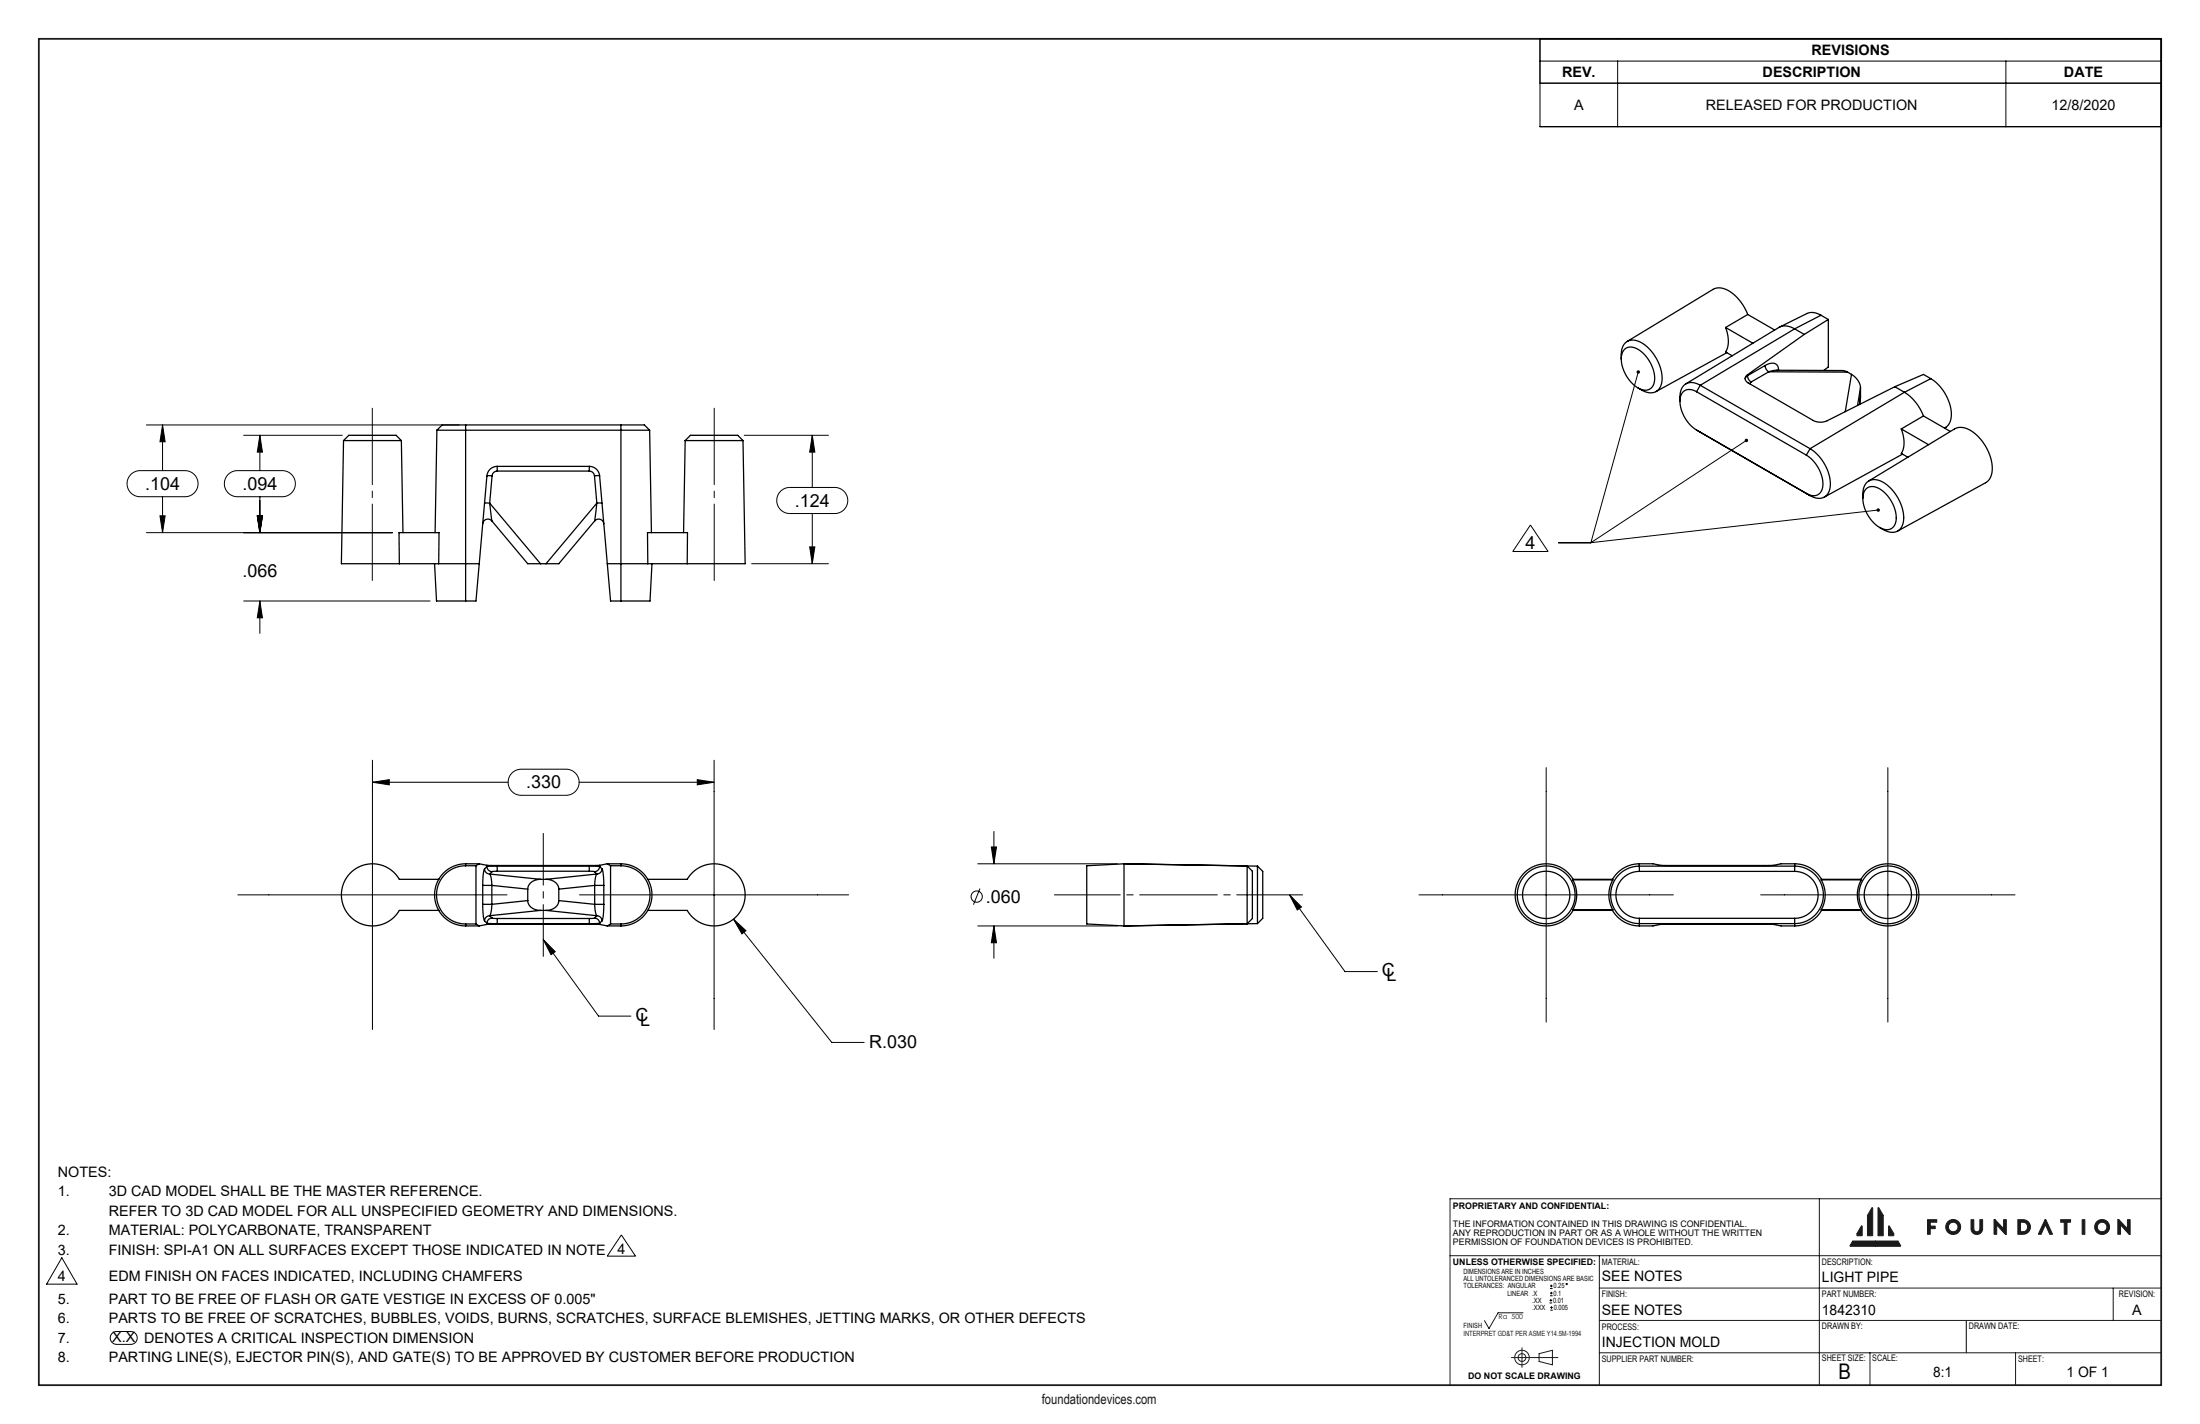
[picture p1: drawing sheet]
<svg xmlns="http://www.w3.org/2000/svg" width="432mm" height="279mm" viewBox="0 0 432 279" stroke-linecap="round" stroke-linejoin="round" font-family="sans-serif">
<g fill="none" stroke="#000" stroke-width=".2">
<path d="M100.4 151.7a2.56 2.56 0 0 1 1.9-.8h8.8a2.56 2.56 0 0 1 2.6 2.6 2.56 2.56 0 0 1-2.6 2.5h-8.8a2.56 2.56 0 0 1-2.4-1.5 2.56 2.56 0 0 1 .5-2.8zM304.1 255.7h.5M304.1 255.1h.5M304.2 252.8h.5M304.2 252.3h.5M304.2 254.2h.5M304.2 253.7h.5M304.3 257.1h.5M304.3 256.6h.5M304.4 254.9v.5M304.5 252.1v.5M304.5 253.5v.5"/>
<path d="M304.5 256.3v.5M385.9 259.1v6.3"/>
<circle cx="307.5" cy="251.9" r=".13"/>
</g>
<g fill="none" stroke="#191924" stroke-width=".2">
<path d="M357.1 235.2v36.6M367.4 237l.2 .1v5.3l-1 .1-.1-4zM368.6 237h.2l.8 1.5-.1 4-.9-.1zM378.3 239.3l1.8 .1v.4h-1.3v.8h1v.4l-1 .1v1.1l-.5-.1zM386.9 239.3l.5 .1v1.7a.59 .59 0 0 0 .6 .6 .59 .59 0 0 0 .6-.6v-1.7l.5-.1v1.8a1.14 1.14 0 0 1-1.1 1.1 1.14 1.14 0 0 1-1.1-1.1zM396.1 239.3h1a1.43 1.43 0 0 1 1.4 1.4 1.43 1.43 0 0 1-1.4 1.5l-1-.1zM396.6 239.8a1.01 1.01 0 0 1 1.4 .9 1.01 1.01 0 0 1-1.4 1zM401.4 239.3h.2l1.2 2.9-.5-.1-.8-1.8-.9 1.8h-.5zM404.5 239.3h1.9v.5h-.7v2.4l-.5-.1v-2.3h-.7zM408.7 239.3l.5 .1-.1 2.8-.4-.1zM424.1 235.2h-139.5v36.6M284.6 246.4h139.6"/>
<path d="M298.9 257.6h-4.9l-1.7 3.1-.9-1.6M313.9 252.7h110.3M313.9 246.4v25.4M313.9 259.1h110.2M363.6 243.5h8.9l.6 .9-9.9 .1zM365.3 240.6h.2v1.8h-1v-.4zM370.7 240.6h.1l.9 1.4-.1 .5-.9-.1zM391.9 240.3v1.8l-.5 .1v-2.9h.2l1.7 1.8M391.9 240.3h.1M391.9 240.3l1.7 1.9h.2l-.1-2.9-.4 .1v1.7M393.3 241.1h.1M414.8 252.7v6.4"/>
<path d="M416.2 240.3v1.8l-.5 .1v-2.9h.2l1.7 1.8M416.2 240.3h.1M416.2 240.3l1.7 1.9h.2l-.1-2.9-.4 .1v1.7M417.6 241.1h.1M296.6 266.4h9.2M298.7 264.4v3.9M302.1 265.6l2.6-.7v2.9l-2.6-.7zM313.9 265.4h110.3M367 265.4v6.4M395.6 265.4v6.4"/>
<circle cx="383.4" cy="240.7" r=".94"/>
<circle cx="383.4" cy="240.7" r="1.47"/>
<circle cx="412.6" cy="240.7" r=".94"/>
<circle cx="412.6" cy="240.7" r="1.47"/>
<circle cx="298.7" cy="266.4" r="1.43"/>
<circle cx="298.7" cy="266.4" r=".76"/>
</g>
<path d="M7.6 7.6h416.6v264.2h-416.6z" fill="none" stroke="#191924" stroke-width=".35"/>
<path d="M367.4 237l-.9 1.5 .1 4 1-.1v-5.3zM365.3 240.6l-.8 1.4v.5l1-.1v-1.8zM368.6 237v5.4l1 .1v-4l-.8-1.5zM370.7 240.6v1.8l.9 .1 .1-.5-.9-1.4zM363.6 243.5l-.5 .9 .1 .1 9.9-.1-.6-.9zM378.3 239.3v2.8l.5 .1v-1.1l1-.1v-.4h-1v-.8h1.3v-.4zM381.9 240.7a1.47 1.47 0 0 0 2.9 0 1.47 1.47 0 0 0-2.9 0zM382.4 240.7a.95 .95 0 0 1 1.9 0 .95 .95 0 0 1-1.9 0zM386.9 239.3v2.1a1.14 1.14 0 0 0 1.2 .8 1.14 1.14 0 0 0 1-1.1v-1.8l-.5 .1v1.8l-.2 .4-.4 .1-.4-.1-.2-.4v-1.8zM396.1 239.3v2.8l1 .1a1.43 1.43 0 0 0 1.4-1.5 1.43 1.43 0 0 0-1.4-1.4zM396.6 239.8l.8 .1 .5 .4v.7l-.4 .6-.9 .1zM391.4 239.3v2.8h.5v-1.8l1.7 1.9h.2v-2.9l-.5 .1v1.7l-1.7-1.8zM401.4 239.3l-1.3 2.8h.5l.9-1.8 .8 1.8 .5 .1-1.2-2.9zM408.7 239.3v2.8l.4 .1 .1-2.8zM411.1 240.7a1.5 1.5 0 0 0 3 0 1.5 1.5 0 0 0-3 0zM411.6 240.7a.95 .95 0 0 1 1.9 0 .95 .95 0 0 1-1.9 0zM415.7 239.3v2.8h.5v-1.8l1.7 1.9h.2v-2.9l-.5 .1v1.7l-1.7-1.8zM404.5 239.3v.5h.7v2.3l.4 .1 .1-2.4h.7v-.4z" fill-rule="evenodd" fill="#191924"/>
<g fill="none" stroke="#000" stroke-width=".2">
<path d="M302.3 16.3h121.9M302.3 12h121.9M302.3 7.6h121.9v17.3h-121.9zM317.5 12v12.9M393.7 12v12.9M321.5 73l-9.3 33.5M25.6 93.1a2.56 2.56 0 0 1 1.9-.8h8.8a2.56 2.56 0 0 1 2.6 2.6 2.56 2.56 0 0 1-2.6 2.6h-8.8a2.56 2.56 0 0 1-2.4-1.6 2.56 2.56 0 0 1 .5-2.8zM28.7 83.4h61.4M31.9 83.4l.5 3.3h-1zM31.9 83.4v8.9M31.9 97.5v7M44.7 93.1a2.56 2.56 0 0 1 1.9-.8h8.8a2.56 2.56 0 0 1 2.6 2.6 2.56 2.56 0 0 1-2.6 2.6h-8.8a2.56 2.56 0 0 1-2.4-1.6 2.56 2.56 0 0 1 .5-2.8z"/>
<path d="M47.8 85.4h19.4M51 85.4l.5 3.3h-1zM51 85.4v6.9M51 97.5v7M146.1 85.4h16.5M153.2 96.4a2.56 2.56 0 0 1 1.8-.8h8.8a2.56 2.56 0 0 1 2.6 2.6 2.56 2.56 0 0 1-2.6 2.6h-8.8a2.56 2.56 0 0 1-2.3-1.6 2.56 2.56 0 0 1 .5-2.8zM159.4 85.4l.5 3.3h-1zM159.4 85.4v10.2M342.8 86.4l-30.6 20.1M28.7 104.5h48.3M31.4 101.2h1l-.5 3.3zM47.8 117.9h36.6"/>
<path d="M50.5 101.2h1l-.5 3.3zM51 117.9l.5 3.3h-1zM51 117.9v6.4M147.5 110.6h15.1M158.9 107.3h1l-.5 3.3zM159.4 100.8v9.8M300.4 103l3.5 5.2h-7zM305.9 106.5h6.3M368.6 100.1l-56.4 6.4M73.1 153.5l3.3-.5v1zM73.1 153.5h26.6M73.1 149.2v52.8"/>
<path d="M113.7 153.5h26.5M136.9 153l3.3 .5-3.3 .5zM140.2 149.2v52.8M303.5 150.6v49.9M370.5 150.6v49.9M46.7 175.6h52.8M113.7 175.6h52.9M191.9 169.5h27.4M192.3 174.3l-1.2 3.2M194.6 166.2h1l-.5 3.3zM195.1 163.1v6.4M253.1 175.6l10.9 15h6.3"/>
<path d="M253.1 175.6l2.3 2.4-.8 .6zM278.5 175.6h49.9M345.6 175.6h49.9M106.6 184.3l2.4 2.4-.8 .6zM106.6 184.3l10.9 15.1h6.3M144 180.3l2.4 2.3-.8 .6zM144 180.3l19.3 24.2h6.3M191.9 181.7h27.4M195.1 181.7l.5 3.3h-1zM195.1 181.7v6.3M12.1 246.8l3 5.2h-6zM122 242.3l2.7 4.2h-5.5z"/>
<path d="M22 261.6l.7-.3h3a1.26 1.26 0 0 1 1.2 1.2 1.26 1.26 0 0 1-1.2 1.3h-2.8a1.26 1.26 0 0 1-1.2-.8 1.26 1.26 0 0 1 .3-1.4z"/>
<circle cx="191.7" cy="175.9" r="1.1"/>
</g>
<path d="M106.6 187.6v-24.1" fill="none" stroke="#000" stroke-width=".2" stroke-dasharray="15.2 1.3 1.3 1.3" stroke-dashoffset="5.1"/>
<path d="M207 175.6h48.7" fill="none" stroke="#000" stroke-width=".2" stroke-dasharray="15.2 1.3 1.3 1.3" stroke-dashoffset="2.3"/>
<path d="M73.1 113.9v-33.8M140.2 113.9v-33.8" fill="none" stroke="#000" stroke-width=".2" stroke-dasharray="15.2 1.3 1.3 1.3" stroke-dashoffset=".2"/>
<g fill="#000">
<path d="M73.1 153.5l3.3-.5v1zM136.9 153l3.3 .5-3.3 .5zM144 180.3l1.6 2.9 .8-.6zM195.1 181.7l.5 3.3h-1zM194.6 166.2h1l-.5 3.3zM51 117.9l.5 3.3h-1zM50.5 101.2h1l-.5 3.3zM31.4 101.2h1l-.5 3.3zM31.9 83.4l.5 3.3h-1zM50.5 101.2h1l-.5 3.3zM51 85.4l.5 3.3h-1zM158.9 107.3h1l-.5 3.3zM159.4 85.4l.5 3.3h-1z"/>
<path d="M106.6 184.3l2.4 2.4-.8 .6zM253.1 175.6l2.3 2.4-.8 .6zM321.3 72.7a.34 .34 0 0 0 0 .6 .34 .34 0 0 0 .6-.2 .34 .34 0 0 0-.3-.4l-.1 .3 .1-.3zM342.5 86.2a.34 .34 0 0 0 0 .4 .34 .34 0 0 0 .5 .1 .34 .34 0 0 0 .1-.5l-.3 .2 .3-.2-.2-.1zM368.4 99.8a.34 .34 0 0 0 .1 .6 .34 .34 0 0 0 .5-.4l-.4 .1 .4-.1a.34 .34 0 0 0-.3-.2 .34 .34 0 0 0-.3 0z"/>
</g>
<g fill="none" stroke="#000" stroke-width=".25">
<path d="M318.2 70.4a3.7 3.7 0 0 1 .9-3.3 3.1 3.1 0 0 1 3.8 .6 8.4 8.4 0 0 1 3.2 7.6 2.37 2.37 0 0 1-3.9 1.2l-.7-.4M318.9 68.5a2.65 2.65 0 0 1 3.5 .7 6.6 6.6 0 0 1 2.2 6.2 1.94 1.94 0 0 1-3.2 .7 6.8 6.8 0 0 1-3.1-6.7zM333 76.9a1.98 1.98 0 0 0-2.3-.3 1.98 1.98 0 0 0-1 2.1 7.2 7.2 0 0 0 3.3 5.7l22.3 12.8a2.4 2.4 0 0 0 2.7 .4 2.4 2.4 0 0 0 1.3-2.5 8.8 8.8 0 0 0-4-7.1M333 76.9l21.5 12.4M333.7 75.6a2.39 2.39 0 0 0-3.7 .7l-.2 1-.1 1.4M333.7 75.6l-.7 1.3M333.7 75.6l21.6 12.4M338.7 64.3a5.5 5.5 0 0 1 0 4.8l1.3 .7M338.7 64.3l5.3 3M338.9 69.2l-13.9 7.6M343 73.5a.88 .88 0 0 0-.5 .9 .88 .88 0 0 0 .6 .7l12.8 7.4a3.2 3.2 0 0 0 2.7 0l13.3-6.6M343 73.7a1.39 1.39 0 0 0 .7 1.2"/>
<path d="M343 73.7l-.5 .7M343 73.5v.2M343 61.7a8.3 8.3 0 0 0-5-5.2h-1l-.8 .3-16.9 10.2M343 61.7l5.3 3.1M343 61.7l-4.3 2.6M343.7 74.9l-.2 .4M346.5 71.7a1.39 1.39 0 0 0 .7 1.2M346.5 71.7a1.63 1.63 0 0 1 2.4 .2l.2 .7M346.5 71.7l-3.5 2M347.2 72.9l1.4-.3 13.1 .1 .9 .3M347.2 72.9l-3.5 2M347.2 72.9l15.4 .1"/>
<path d="M349.1 72.6h.1M349.1 72.6h-.1M352.2 64.5a2.97 2.97 0 0 0-3-.3l-18.3 11.1M352.2 64.5l1.9 1.1M352.2 64.5l-18.5 11.1M354.1 65.6l-11.1 7.9M357.4 61.9a2.97 2.97 0 0 0-2.7-.4l-5.4 2.7M357.4 61.9l1.4 .8M357.4 61.9l-5.2 2.6M358.8 62.7l-4.7 2.9M358.8 62.7v9.3l-.8 .7M362.6 73l.8 .5"/>
<path d="M363.4 73.5a3.5 3.5 0 0 1 1.8 2.6M363.4 73.5l-1.2 7.3M365.2 77.9l-.2 1.5M365.2 77.9v.2M365.2 76.1v1.8M365.2 76.1l-.6 3.5M371.9 75.9l1.9 1.1M373.8 77a9.4 9.4 0 0 1 3.7 4.6M373.8 77l-18.5 11M379 74.3a8.5 8.5 0 0 1 3.9 8.1l-.4 .9-.8 .7M379 74.3l-5.2 2.7M379 74.3l-1.5-.8-5.6 2.4"/>
<path d="M67.4 86.4l-.4 24.2h11.4M67.4 86.4h11.4M67.4 86.4l1.1-1h9.2l1.1 1M78.8 86.4l.3 18.1M85.7 84.4h41.8M85.7 84.4l-.3 20.1M91.4 83.4h-4.6l-1.1 1M91.4 83.4v34.5M91.4 83.4h30.5M95.1 98.7h1M95.6 93.4h1M95.6 93.4l-2.2 24.5h-2"/>
<path d="M96.1 98.7l.4 3.5M96.1 98.7l10 11.9M96.6 93.4l-.5 5.3M97.6 91.5a2.03 2.03 0 0 0-2 1.9M97.6 92.4a1.02 1.02 0 0 0-1 1M97.6 91.5v.9M97.6 91.5h18.1M97.6 92.4h18.1M115.7 91.5a2.03 2.03 0 0 1 2 1.9M115.7 92.4a1.02 1.02 0 0 1 1 1M115.7 91.5v.9M116.7 93.4h1"/>
<path d="M116.7 93.4l.4 5.3M117.1 98.7h1.1M117.1 98.7l-.4 3.5M117.1 98.7l-9.9 11.9M117.7 93.4l2.1 24.5h2.1M121.9 83.4h4.6l1 1M121.9 83.4v34.5M127.5 84.4l.4 20.1M134.5 86.4h11.3M134.5 86.4l1-1h9.3l1 1M134.5 86.4l-.3 18.1M145.8 86.4l.5 24.2h-11.4"/>
<path d="M354.5 89.3a6.8 6.8 0 0 1 3.2 6.7 1.9 1.9 0 0 1-3.2 .8M355.3 88l-.8 1.3M365.6 97.8a3.7 3.7 0 0 1 1-3.3 3.1 3.1 0 0 1 3.7 .6 8.4 8.4 0 0 1 3.2 7.6 2.37 2.37 0 0 1-3.9 1.2l-.7-.4M366.2 95.9a2.48 2.48 0 0 1 3.4 .5 6.5 6.5 0 0 1 2.3 6.5 1.92 1.92 0 0 1-2.9 .6 6.7 6.7 0 0 1-3.2-6.8zM366.8 94.4l16.8-10.2a3.3 3.3 0 0 1 3.7 .6 9 9 0 0 1 3.6 8.3l-.4 .9-.7 .6-17.4 9.6M373.2 84.2a5.5 5.5 0 0 1 0 4.8l1.3 .7M373.2 84.2l5.3 3.1M373.4 89.1l-15.3 8.4M377.5 81.6l-4.3 2.6M377.5 81.6l5.3 3.1M78.4 110.6l-.1-6.1h7.9l-.1 6.1M78.4 110.6h7.7"/>
<path d="M85.3 110.6l.4 7.3h5.7M86.1 110.6h8M96.5 102.2a1.02 1.02 0 0 0-1-.3 1.02 1.02 0 0 0-.8 .9M96.5 102.2l7.1 8.4h2.5M106.1 110.6h1.1M116.7 102.2a1.02 1.02 0 0 1 1.1-.3 1.02 1.02 0 0 1 .7 .9M116.7 102.2l-7 8.4h-2.5M119.2 110.6h7.9M127.1 110.6v-6.1h7.8v6.1M127.1 110.6h7.8M128 110.6l-.4 7.3h-5.7M86.1 178.6a6.1 6.1 0 0 0 5.3 3.1"/>
<path d="M86.1 172.5a6.1 6.1 0 0 0 0 6.1M86.1 172.5h-7.7a6.1 6.1 0 0 0-9.2-1.6 6.1 6.1 0 0 0 0 9.4 6.1 6.1 0 0 0 9.2-1.7h7.7M91.4 169.9a5.7 5.7 0 0 0-5.7 5.7 5.7 5.7 0 0 0 5.7 5.7M91.4 169.5a6.1 6.1 0 0 0-5.3 3M91.4 169.9h2M91.4 169.5h2.7M91.4 169.5v.4M93.4 169.9v11.4M94.1 169.5l-.7 .4M94.1 169.5l1.5 .3M94.7 177.4l.1 2.1 .3 1.2M94.7 177.4h1.8"/>
<path d="M94.7 173.7h1.8M94.7 173.7v3.7M95.1 170.5l-.3 1.2-.1 2M95.1 170.5a1.02 1.02 0 0 0 1 1M95.6 170a1.02 1.02 0 0 0 1 1M95.6 169.8h2M95.6 169.8v.2M95.6 170l-.5 .5M96.1 171.5l.3 .8 .1 1.4M96.1 179.7a1.02 1.02 0 0 0-1 1M96.1 171.5l10 1M96.1 179.7l.5 .4"/>
<path d="M96.5 177.4l-.1 1.5-.3 .8M96.5 173.7v3.7M96.5 173.7l7.1 .8M96.6 171l-.5 .5M97.6 170.9l-1 .1M97.6 169.9l-2 .1M97.6 169.9v1M97.6 170.9h18.1M97.6 169.8v.1M97.6 169.9h18.1M97.6 169.8h18.1M103.6 176.7a2.22 2.22 0 0 0 2.5 1.9"/>
<path d="M103.6 174.5v2.2M103.6 176.7l-7.1 .7M106.1 172.5a2.28 2.28 0 0 0-2.5 2M106.1 178.6h1.1M106.1 172.5h1.1M106.1 178.6l-10 1.1M107.2 172.5a2.28 2.28 0 0 1 2.5 2M107.2 178.6l9.9 1.1M109.7 176.7a2.22 2.22 0 0 1-2.5 1.9M109.7 176.7l7 .7M109.7 174.5v2.2M115.7 170.9l1 .1"/>
<path d="M115.7 169.9l2 .1M115.7 169.9v1M115.7 169.8v.1M116.7 171l.4 .5M116.7 177.4l.2 1.5 .2 .8M116.7 177.4h1.8M116.7 173.7h1.8M116.7 173.7l-7 .8M116.7 173.7v3.7M117.1 171.5l-.2 .8-.2 1.4M117.1 179.7a1.02 1.02 0 0 1 1.1 1M117.1 171.5l-9.9 1"/>
<path d="M117.1 179.7l-.4 .4M117.7 170a1.02 1.02 0 0 1-1 1M117.7 169.8h-2M117.7 170l.5 .5M117.7 169.8v.2M118.2 170.5l.2 1.2 .1 2M118.2 170.5a1.02 1.02 0 0 1-1.1 1M118.5 177.4l-.1 2.1-.2 1.2M118.5 173.7v3.7M119.2 169.5l.6 .4M119.2 169.5h2.7M119.2 169.5l-1.5 .3"/>
<path d="M119.8 169.9h2.1M119.8 169.9v11.4M121.9 169.9a5.7 5.7 0 0 1 5.7 5.7 5.7 5.7 0 0 1-5.7 5.7M121.9 169.5a6.1 6.1 0 0 1 5.2 3M121.9 169.5v.4M127.1 172.5a6.1 6.1 0 0 1 0 6.1M127.1 178.6a6.1 6.1 0 0 1-5.2 3.1M127.1 172.5h7.8a6.1 6.1 0 0 1 9.2-1.6 6.1 6.1 0 0 1 0 9.4 6.1 6.1 0 0 1-9.2-1.7h-7.8M220.6 169.5v12.2M220.6 169.5l-7.3 .4v11.4l7.3 .4M220.6 169.5l26.2 .4M244.8 169.9l1 1v9.3l-1 1.1z"/>
<path d="M246.8 169.9v11.3M246.8 169.9l1 1.1v9.2l-1 1M308.7 172.6a6 6 0 0 1 0 5.9M308.7 178.5l.1 .1M308.7 172.6h7.8M308.7 178.5h7.8M308.8 172.5a6.1 6.1 0 0 0-9.2-1.6 6.1 6.1 0 0 0 0 9.4 6.1 6.1 0 0 0 9.2-1.7M308.8 178.6h7.7M308.8 172.5h7.7M308.8 172.5l-.1 .1M316.5 178.6a6.1 6.1 0 0 0 5.3 3.1M316.5 172.5v.1"/>
<path d="M316.5 172.6a6 6 0 0 0 0 5.9M316.5 178.5v.1M317.7 171.7a5.6 5.6 0 0 1 4.1-1.8h30.4a5.6 5.6 0 0 1 5.7 5.7 5.6 5.6 0 0 1-5.7 5.6h-30.4a5.6 5.6 0 0 1-5.2-3.4 5.6 5.6 0 0 1 1.1-6.1zM321.8 171a4.6 4.6 0 0 0-4.6 4.6 4.6 4.6 0 0 0 4.6 4.6M321.8 169.5h2.6l1.6 .3h2h19.4l2.2-.3h2.6M321.8 169.5a6.1 6.1 0 0 0-5.3 3M321.8 171h30.4M321.8 169.5v1.5M352.2 171a4.6 4.6 0 0 1 4.6 4.6 4.6 4.6 0 0 1-4.6 4.6M352.2 169.5a6.1 6.1 0 0 1 5.3 3M352.2 169.5v1.5M357.5 172.6a6 6 0 0 1 0 5.9"/>
<path d="M357.5 178.5v.1M357.5 172.6h7.8M357.5 178.5h7.8M357.5 178.6a6.1 6.1 0 0 1-5.3 3.1M357.5 178.6h7.8M357.5 172.5h7.8M357.5 172.5v.1M365.3 172.5a6.1 6.1 0 0 1 9.2-1.6 6.1 6.1 0 0 1 0 9.4 6.1 6.1 0 0 1-9.2-1.7M365.3 172.5v.1M365.3 172.6a6 6 0 0 0 0 5.9M365.3 178.5v.1M91.4 181.3h2"/>
<path d="M91.4 181.7h2.7M91.4 181.3v.4M93.4 181.3l.7 .4M95.1 180.7l.5 .4M95.6 181.1l2 .1M95.6 181.1v.3M95.6 181.4l-1.5 .3M96.6 180.1l1 .1M96.6 180.1a1.02 1.02 0 0 0-1 1M97.6 180.2v1M97.6 181.3l-2 .1M97.6 180.2h18.1"/>
<path d="M97.6 181.2v.1M97.6 181.2h18.1M97.6 181.3h18.1M115.7 181.3l2 .1M115.7 180.2v1M115.7 181.2v.1M116.7 180.1l-1 .1M116.7 180.1a1.02 1.02 0 0 1 1 1M117.7 181.1l-2 .1M117.7 181.1v.3M117.7 181.4l1.5 .3M118.2 180.7l-.5 .4"/>
<path d="M119.2 181.7h2.7M119.8 181.3h2.1M119.8 181.3l-.6 .4M121.9 181.3v.4M246.8 181.2l-26.2 .5M321.8 181.7h2.6l1.6-.3 2-.1 19.4 .1 2.2 .3h2.6M321.8 180.2h30.4M321.8 180.2v1.5M352.2 180.2v1.5"/>
<circle cx="303.5" cy="175.6" r="4.6"/>
<circle cx="303.5" cy="175.6" r="5.7"/>
<circle cx="370.5" cy="175.6" r="5.7"/>
<circle cx="370.5" cy="175.6" r="4.6"/>
</g>
<text font-size="4.2" x="360.8" y="270.7">B</text>
<g font-size="3.5">
<text x="28.5" y="96.1">.104</text>
<text x="47.6" y="96.1">.094</text>
<text x="156" y="99.4">.124</text>
<text x="299.4" y="107.7">4</text>
<text x="47.6" y="113.1">.066</text>
<text x="103.3" y="154.7">.330</text>
<text x="193.5" y="177.1">.060</text>
<text x="271.2" y="191.6">C</text>
<text x="272.1" y="192.5">L</text>
<text x="124.7" y="200.3">C</text>
<text x="125.7" y="201.3">L</text>
<text x="170.6" y="205.7">R.030</text>
</g>
<g font-size="2.8">
<text x="355.5" y="10.8">REVISIONS</text>
<text x="306.6" y="15.2">REV.</text>
<text x="346" y="15.2">DESCRIPTION</text>
<text x="405.1" y="15.2">DATE</text>
<text x="308.9" y="21.6">A</text>
<text x="334.8" y="21.6">RELEASED FOR PRODUCTION</text>
<text x="402.7" y="21.6">12/8/2020</text>
<text x="11.4" y="230.9">NOTES:</text>
<text x="11.4" y="234.7">1.</text>
<text x="21.4" y="234.7">3D CAD MODEL SHALL BE THE MASTER REFERENCE.</text>
<text x="21.4" y="238.5">REFER TO 3D CAD MODEL FOR ALL UNSPECIFIED GEOMETRY AND DIMENSIONS.</text>
<text x="11.4" y="242.3">2.</text>
<text x="21.4" y="242.3">MATERIAL: POLYCARBONATE, TRANSPARENT</text>
<text x="11.4" y="246.1">3.</text>
<text x="11.4" y="251.3">4</text>
<text x="21.4" y="246.1">FINISH: SPI-A1 ON ALL SURFACES EXCEPT THOSE INDICATED IN NOTE</text>
<text x="21.4" y="251.3">EDM FINISH ON FACES INDICATED, INCLUDING CHAMFERS</text>
<text x="121.2" y="246.1">4</text>
<text x="314.4" y="251.4">SEE NOTES</text>
<text x="357.6" y="251.4">LIGHT PIPE</text>
<text x="11.4" y="255.8">5.</text>
<text x="21.4" y="255.8">PART TO BE FREE OF FLASH OR GATE VESTIGE IN EXCESS OF 0.005&quot;</text>
<text x="314.4" y="258">SEE NOTES</text>
<text x="357.6" y="258">1842310</text>
<text x="11.4" y="259.6">6.</text>
<text x="11.4" y="263.5">7.</text>
<text x="21.4" y="259.6">PARTS TO BE FREE OF SCRATCHES, BUBBLES, VOIDS, BURNS, SCRATCHES, SURFACE BLEMISHES, JETTING MARKS, OR OTHER DEFECTS</text>
<text x="22" y="263.4">X.X DENOTES A CRITICAL INSPECTION DIMENSION</text>
<text x="418.5" y="258">A</text>
<text x="11.4" y="267.3">8.</text>
<text x="21.4" y="267.3">PARTING LINE(S), EJECTOR PIN(S), AND GATE(S) TO BE APPROVED BY CUSTOMER BEFORE PRODUCTION</text>
<text x="314.4" y="264.3">INJECTION MOLD</text>
<text x="379.4" y="270.1">8:1</text>
<text x="405.6" y="270.1">1 OF 1</text>
</g>
<text font-size="2.7" fill="#191924" x="204.5" y="275.4">foundationdevices.com</text>
<g font-size="1.8">
<text x="285.2" y="237.3">PROPRIETARY AND CONFIDENTIAL:</text>
<text x="285.2" y="240.8">THE INFORMATION CONTAINED IN THIS DRAWING IS CONFIDENTIAL.</text>
<text x="285.2" y="242.6">ANY REPRODUCTION IN PART OR AS A WHOLE WITHOUT THE WRITTEN</text>
<text x="285.2" y="244.4">PERMISSION OF FOUNDATION DEVICES IS PROHIBITED.</text>
<text x="285.2" y="248.2">UNLESS OTHERWISE SPECIFIED:</text>
<text x="314.4" y="248.2">MATERIAL:</text>
<text x="357.6" y="248.2">DESCRIPTION:</text>
<text x="314.4" y="254.5">FINISH:</text>
<text x="357.6" y="254.5">PART NUMBER:</text>
<text x="415.9" y="254.5">REVISION:</text>
<text x="314.4" y="260.9">PROCESS:</text>
<text x="357.6" y="260.8">DRAWN BY:</text>
<text x="386.4" y="260.8">DRAWN DATE:</text>
<text x="314.4" y="267.2">SUPPLIER PART NUMBER:</text>
<text x="357.6" y="267">SHEET SIZE:</text>
<text x="367.5" y="267">SCALE:</text>
<text x="396.1" y="267.2">SHEET:</text>
<text x="288.2" y="270.5">DO NOT SCALE DRAWING</text>
</g>
<g font-size="1.4">
<text x="287.2" y="250">DIMENSIONS ARE IN INCHES</text>
<text x="287.2" y="251.4">ALL UNTOLERANCED DIMENSIONS ARE BASIC</text>
<text x="287.2" y="252.8">TOLERANCES: ANGULAR</text>
<text x="295.9" y="254.2">LINEAR .X</text>
<text x="300.7" y="255.6">.XX</text>
<text x="300.7" y="257">.XXX</text>
<text x="304.8" y="255.6">0.01</text>
<text x="304.9" y="252.8">0.25</text>
<text x="304.9" y="254.2">0.1</text>
<text x="305" y="257">0.005</text>
<text x="287.2" y="260.6">FINISH</text>
</g>
<g font-size="1.4" fill="#191924">
<text x="287.2" y="262.1">INTERPRET GD&amp;T PER ASME Y14.5M-1994</text>
<text x="294.1" y="258.8">Ra 500</text>
</g>
</svg>
